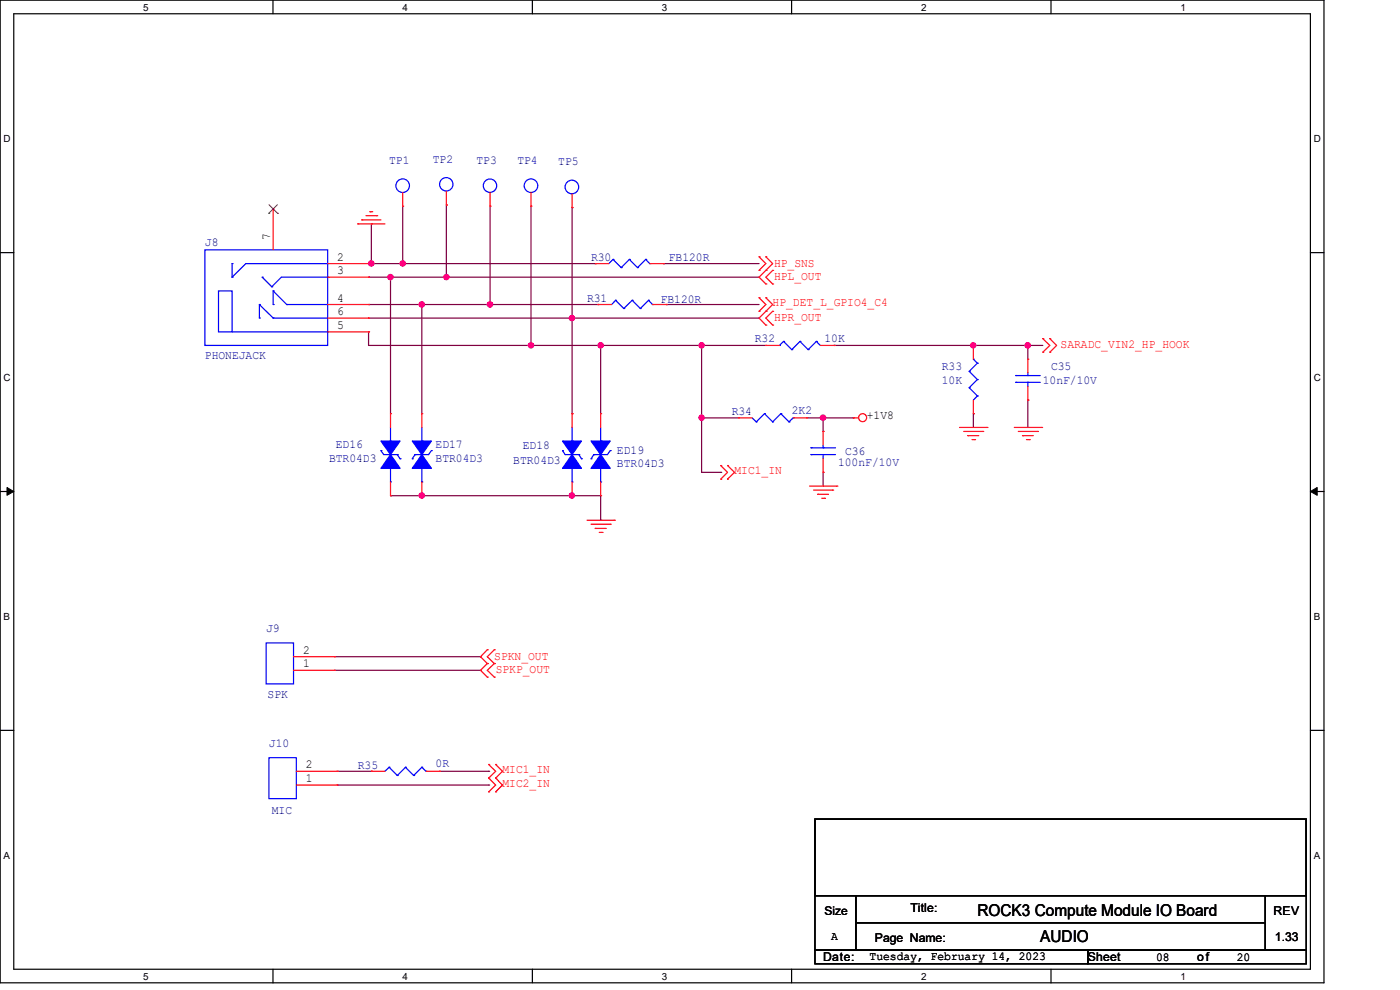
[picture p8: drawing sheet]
<svg xmlns="http://www.w3.org/2000/svg" width="297mm" height="210mm" viewBox="0 0 297 210" stroke-linecap="round" stroke-linejoin="round" font-family="sans-serif">
<path d="M0 0h280.9v208.5h-280.9zM2.9 2.9h275.1v202.7h-275.1z" fill="none" stroke="#000" stroke-width=".25"/>
<g fill="#fff">
<path d="M30.4 .3h1.1v2.4h-1.1z"/>
<path d="M30.4 205.9h1.1v2.3h-1.1z"/>
</g>
<path d="M57.9 0v2.9M57.9 205.6v2.9" fill="none" stroke="#000" stroke-width=".25"/>
<g fill="#fff">
<path d="M85.4 .3h1.1v2.4h-1.1z"/>
<path d="M85.4 205.9h1.1v2.3h-1.1z"/>
</g>
<path d="M112.9 0v2.9M112.9 205.6v2.9" fill="none" stroke="#000" stroke-width=".25"/>
<g fill="#fff">
<path d="M140.4 .3h1.2v2.4h-1.2z"/>
<path d="M140.4 205.9h1.2v2.3h-1.2z"/>
</g>
<path d="M167.9 0v2.9M167.9 205.6v2.9" fill="none" stroke="#000" stroke-width=".25"/>
<g fill="#fff">
<path d="M195.4 .3h1.2v2.4h-1.2z"/>
<path d="M195.4 205.9h1.2v2.3h-1.2z"/>
</g>
<path d="M223 0v2.9M223 205.6v2.9" fill="none" stroke="#000" stroke-width=".25"/>
<g fill="#fff">
<path d="M250.4 .3h1.2v2.4h-1.2z"/>
<path d="M250.4 205.9h1.2v2.3h-1.2z"/>
<path d="M.8 28.2h1.4v2.4h-1.4z"/>
<path d="M278.7 28.2h1.5v2.4h-1.5z"/>
<path d="M.8 78.9h1.4v2.3h-1.4z"/>
<path d="M278.7 78.9h1.5v2.3h-1.5z"/>
</g>
<path d="M0 53.6h2.9M278 53.6h2.9" fill="none" stroke="#000" stroke-width=".25"/>
<g fill="#fff">
<path d="M.8 129.6h1.3v2.3h-1.3z"/>
<path d="M278.7 129.6h1.4v2.3h-1.4z"/>
</g>
<path d="M0 104.3h2.9M278 104.3h2.9" fill="none" stroke="#000" stroke-width=".25"/>
<path d="M1.5 103.4l1.4 .9-1.4 .8zM278 104.3l1.4-.9v1.7z" fill="#000" stroke="#000" stroke-width=".21"/>
<g fill="#fff">
<path d="M.8 180.3h1.3v2.3h-1.3z"/>
<path d="M278.7 180.3h1.4v2.3h-1.4z"/>
</g>
<path d="M0 154.9h2.9M278 154.9h2.9M172.9 173.8h104.2v16.2h-104.2zM172.9 190h8.7v11.5h-8.7zM181.6 190h86.8v5.7h-86.8zM181.6 195.7h86.8v5.8h-86.8zM268.4 190h8.7v11.5h-8.7zM172.9 201.5h57.9v3h-57.9zM230.8 201.5h46.3v3h-46.3z" fill="none" stroke="#000" stroke-width=".25"/>
<g fill="none" stroke="#800040" stroke-width=".25">
<path d="M78.2 55.9h.1M78.2 58.8h.1M78.2 58.8h82.8M78.2 55.9h48.1M78.8 47.5h.1M78.8 47.5v8.4M82.8 58.8h.1M82.8 58.8v29M85.4 55.9h.1M85.4 43.7v12.2M94.7 58.8h.1M94.7 43.5h.1"/>
<path d="M94.7 43.5v15.3M104 43.7v20.9M112.6 43.7v29.6M121.4 44h.1M121.4 44v43.8M126.3 55.9h.1M140.8 55.9h.1M140.8 55.9h20.2M78.2 64.6h.1M78.2 70.4h.1M78.2 64.6h48.7M78.2 70.4v2.9h84.3"/>
<path d="M78.2 67.5h82.8M89.5 64.6h.1M89.5 64.6v23.2M104 64.6h.1M112.6 73.3h.1M121.4 67.5h.1M126.9 64.6h.1M127.4 73.3h.1M127.4 73.3v14.5M141.4 64.6h.1M141.4 64.6h19.6M148.8 73.3h.1"/>
<path d="M148.8 73.3v26.9h4.1M177 73.3h.1M177 73.3h44.2M206.5 73.3h.1M218.1 73.3h.1M218.1 73.3v2.9M121.4 87.8h.1M148.8 88.6h.1M148.8 88.6h7.9M171.2 88.6h9.8M174.6 88.6h.1M174.6 91.5h.1"/>
<path d="M174.6 88.6v2.9M181 88.6h.1M206.5 87.8h.1M206.5 87.8v2.9M218.1 84.9h.1M218.1 84.9v5.8M82.8 105.2h.1M82.8 105.2h44.6v5.2M89.5 105.2h.1M121.4 105.2h.1M127.4 110.4h.1M152.9 100.2h.1"/>
<path d="M174.6 100.2h.1M174.6 100.2v2.9M71 139.3h30.9M101.9 139.3h.1M71 142.2h30.9M101.9 142.2h.1M71.5 166.5h32.2M71.5 163.6h7.3M78.8 163.6h.1M93.3 163.6h10.4M103.7 166.5h.1M103.7 163.6h.1"/>
</g>
<g fill="#f0f" stroke="#f0f" stroke-width=".25">
<circle cx="174.6" cy="88.6" r=".56"/>
<circle cx="121.3" cy="67.5" r=".55"/>
<circle cx="148.8" cy="73.3" r=".55"/>
<circle cx="127.4" cy="73.3" r=".55"/>
<circle cx="82.8" cy="58.8" r=".56"/>
<circle cx="218" cy="73.3" r=".56"/>
<circle cx="206.5" cy="73.3" r=".55"/>
<circle cx="148.8" cy="88.6" r=".55"/>
<circle cx="78.8" cy="55.9" r=".56"/>
<circle cx="85.4" cy="55.9" r=".55"/>
<circle cx="94.7" cy="58.8" r=".55"/>
<circle cx="104" cy="64.6" r=".56"/>
<circle cx="112.6" cy="73.3" r=".55"/>
<circle cx="121.3" cy="105.1" r=".55"/>
<circle cx="89.5" cy="105.1" r=".56"/>
<circle cx="89.5" cy="64.6" r=".56"/>
</g>
<g fill="none" stroke="#f00" stroke-width=".25">
<path d="M58 44.3h.1M58 44.3v8.7M69.5 58.8h8.7M69.5 55.9h8.7M75.9 47.5h.1M75.9 47.5h5.8M76.8 46.7h.1M76.8 46.7h4M77.6 45.8h2.3M78.2 58.8h.1M78.2 55.9h.1M78.5 44.9h.1"/>
<path d="M78.5 44.9h.6M79.9 45.8h.1M85.4 43.7h.1M85.4 40.9v2.8M94.7 43.5h.1M94.7 40.6v2.9M104 43.7h.1M104 40.9v2.8M112.6 43.7h.1M112.6 40.9v2.8M121.4 44h.1M121.4 41.1v2.9"/>
<path d="M126.3 55.9h.1M126.3 55.9h2.9M137.8 55.9h3M140.8 55.9h.1M161 54.5h.1M161 57.4h.1M161 54.5l1.5 1.4-1.5 1.5M162.5 54.5h.1M162.5 57.4h.1M162.5 54.5l1.4 1.4-2.9 2.9 1.5 1.4M163.9 57.4h.1M163.9 57.4l-1.4 1.4 1.4 1.4"/>
<path d="M69.5 64.6h8.7M69.5 70.4h8.7M69.5 67.5h8.7M78.2 64.6h.1M78.2 70.4h.1M78.2 67.5h.1M126.9 64.6h.1M126.9 64.6h2.9M138.4 64.6h3M141.4 64.6h.1M161 63.2h.1M161 66h.1"/>
<path d="M161 63.2l1.5 1.4-1.5 1.4M162.5 66h.1M162.5 69h.1M162.5 63.2h.1M162.5 60.2h.1M162.5 73.3h.1M162.5 63.2l1.4 1.4-2.9 2.9 1.5 1.5M162.5 73.3h2.9M163.9 69h.1M163.9 66h.1M163.9 60.2h.1M163.9 66l-1.4 1.5 1.4 1.5"/>
<path d="M174 73.3h3M177 73.3h.1M206.5 73.3h.1M206.5 73.3v2.9M218.1 76.2h.1M218.1 76.2v2.9M221.2 71.8h.1M221.2 74.7h.1M221.2 71.8l1.5 1.5-1.5 1.4M222.7 71.8h.1M222.7 74.7h.1M222.7 71.8l1.5 1.5-1.5 1.4"/>
<path d="M82.8 87.8h.1M82.8 87.8v2.9M89.5 87.8h.1M89.5 87.8v2.9M121.4 87.8h.1M121.4 87.8v2.9M127.4 87.8h.1M127.4 87.8v2.9M152.9 98.8h.1M152.9 98.8l1.4 1.4-1.4 1.4M154.3 98.8h.1M154.3 98.8l1.5 1.4-1.5 1.4"/>
<path d="M156.7 88.6h.1M156.7 88.6h2.9M168.3 88.6h2.9M171.2 88.6h.1M174.6 91.5h.1M174.6 91.5v2.9M174.6 97.3v2.9M181 88.6h.1M181 88.6h1.2M203.6 90.7h5.8M204.5 91.5h4M205.3 92.4h.1"/>
<path d="M205.3 92.4h2.3M206.2 93.3h.6M206.5 87.8h.1M206.5 84.9v2.9M206.8 93.3h.1M208.5 91.5h.1M209.4 90.7h.1M215.2 90.7h5.8M216 91.5h4.1M216.9 92.4h.1M216.9 92.4h2.3M217.8 93.3h.6"/>
<path d="M218.1 84.9h.1M218.1 82v2.9M218.4 93.3h.1M220.1 91.5h.1M221 90.7h.1M82.8 105.2h.1M82.8 102.2v3M89.5 105.2h.1M89.5 102.2v3M121.4 105.2h.1M121.4 102.2v3M124.5 110.4h5.8"/>
<path d="M125.4 111.2h4.1M126.3 112.1h.1M126.3 112.1h2.3M127.1 112.9h.6M127.4 105.2h.1M127.4 102.2v3M127.7 112.9h.1M129.5 111.2h.1M130.3 110.4h.1M152.9 101.6h.1M154.3 101.6h.1M171.7 103.1h5.8"/>
<path d="M172.6 104h4.1M173.5 104.9h.1M173.5 104.9h2.3M174.3 105.7h.6M174.6 100.2h.1M174.9 105.7h.1M176.7 104h.1M177.5 103.1h.1M62.3 139.3h8.7M71 139.3h.1M103.4 137.8h.1M103.4 137.8l-1.5 1.5 1.5 1.5"/>
<path d="M104.9 137.8h.1M104.9 137.8l-1.5 1.5 1.5 1.5M62.3 142.2h8.7M71 142.2h.1M103.4 140.8h.1M103.4 143.6h.1M103.4 140.8l-1.5 1.4 1.5 1.4M104.9 143.6h.1M104.9 140.8h.1M104.9 140.8l-1.5 1.4 1.5 1.4M62.9 166.5h8.6M62.9 163.6h8.6"/>
<path d="M71.5 166.5h.1M71.5 163.6h.1M78.8 163.6h.1M78.8 163.6h2.9M90.4 163.6h2.9M93.3 163.6h.1M103.7 162.2h.1M103.7 165.1h.1M103.7 168h.1M103.7 162.2l1.5 1.4-1.5 1.5M103.7 165.1l1.5 1.4-1.5 1.5M105.2 162.2h.1"/>
<path d="M105.2 165.1h.1M105.2 168h.1M105.2 162.2l1.4 1.4-1.4 1.5M105.2 165.1l1.4 1.4-1.4 1.5"/>
<circle cx="183" cy="88.6" r=".85"/>
</g>
<g fill="none" stroke="#00f" stroke-width=".25">
<path d="M43.5 53h26v20.3h-26zM49.2 58.8h.1M49.2 55.9h.1M49.2 55.9v2.9M55.6 58.8h.1M55.6 58.8l2.1 2M69.5 55.9h.1M69.5 58.8h.1M69.5 55.9h-17.3l-3 2.9M69.5 58.8h-9.8l-2 2M130 55h.1M130 55l-.8 .9"/>
<path d="M130 55l1.8 1.8M131.8 56.8h.1M133.5 55h.1M133.5 55l-1.7 1.8M133.5 55l1.8 1.8M135.3 56.8h.1M137 55h.1M137 55l-1.7 1.8M137 55l.8 .9M137.8 55.9h.1M46.4 61.7h2.8v8.7h-2.8zM49.2 70.4h20.3"/>
<path d="M55 64.6h.1M55 67.5h.1M55 64.6l3 2.9M55 64.6v2.9M57.7 60.8h.1M58 67.5h.1M58 61.7h.1M58 64.6h.1M58 67.5h11.5M58 61.7l2.8 2.9M58 61.7v2.9M60.8 64.6h.1"/>
<path d="M60.8 64.6h8.7M69.5 70.4h.1M130.6 63.7h.1M130.6 63.7l-.8 .9M130.6 63.7l1.7 1.7M132.3 65.4h.1M134.1 63.7h.1M134.1 63.7l-1.8 1.7M134.1 63.7l1.7 1.7M135.8 65.4h.1M137.6 63.7h.1M137.6 63.7l-1.8 1.7"/>
<path d="M137.6 63.7l.8 .9M138.4 64.6h.1M165.4 73.3h.1M166.2 72.4h.1M166.2 72.4l1.8 1.8M166.2 72.4l-.8 .9M168 74.2h.1M169.7 72.4h.1M169.7 72.4l1.7 1.8M169.7 72.4l-1.7 1.8M171.4 74.2h.1M173.2 72.4h.1"/>
<path d="M173.2 72.4l.8 .9M173.2 72.4l-1.8 1.8M205.6 78.8h.1M205.6 78.8l1.7 1.7M206.5 76.2h.1M206.5 76.2l.8 .8M207.3 77h.1M207.3 77l-1.7 1.8M215.5 79.7h.1M215.5 79.7h5.2M218.1 79.7h.1M218.1 79.1v.6"/>
<path d="M80.8 95.6h.1M80.8 95.6l.6 .8h2.9M82.8 93.6h.1M82.8 90.7v2.9M82.8 99.4v2.8M84.3 96.4h.1M84.3 96.4l.6 .9M84.9 97.3h.1M87.5 97.3h.1M88.1 96.4h.1M88.1 96.4l-.6 .9M89.5 93.6h.1"/>
<path d="M89.5 90.7v2.9M89.5 99.4v2.8M91.5 95.6h.1M91.5 95.6l-.6 .8h-2.8M119.3 95.6h.1M119.3 95.6l.6 .8h2.9M121.4 93.6h.1M121.4 90.7v2.9M121.4 99.4v2.8M122.8 96.4h.1M122.8 96.4l.6 .9M123.4 97.3h.1"/>
<path d="M125.4 97.3h.1M126 96.4h.1M126 96.4l-.6 .9M127.4 93.6h.1M127.4 90.7v2.9M127.4 99.4v2.8M129.5 95.6h.1M129.5 95.6l-.6 .8h-2.9M159.6 88.6l.8 .9M160.4 89.5h.1M162.2 87.8h.1M162.2 87.8l-1.8 1.7"/>
<path d="M162.2 87.8l1.7 1.7M163.9 89.5h.1M165.7 87.8h.1M165.7 87.8l-1.8 1.7M165.7 87.8l1.7 1.7M167.4 89.5h.1M168.3 88.6h.1M168.3 88.6l-.9 .9M172 96.4h.1M172 95h.1M172 96.4h5.2M172 95h5.2"/>
<path d="M174.6 95h.1M174.6 96.4h.1M174.6 94.4v.6M174.6 96.4v.9M205.6 82.3h.1M205.6 82.3l1.7 1.7M207.3 84h.1M207.3 80.5h.1M207.3 84l-.8 .9M207.3 80.5l-1.7 1.8M215.5 81.1h.1M215.5 81.1h5.2"/>
<path d="M218.1 81.1h.1M218.1 81.1v.9M82.8 102.2h.1M89.5 102.2h.1M121.4 102.2h.1M127.4 102.2h.1M56.5 136.4h5.8v8.7h-5.8zM57.1 160.7h5.8v8.7h-5.8zM82.5 162.8h.1M82.5 162.8l-.8 .8M82.5 162.8l1.8 1.7M84.3 164.5h.1"/>
<path d="M86 162.8h.1M86 162.8l-1.7 1.7M86 162.8l1.8 1.7M87.8 164.5h.1M89.5 162.8h.1M89.5 162.8l-1.7 1.7M89.5 162.8l.9 .8M90.4 163.6h.1"/>
<circle cx="85.4" cy="39.4" r="1.44"/>
<circle cx="94.7" cy="39.1" r="1.42"/>
<circle cx="103.9" cy="39.4" r="1.42"/>
<circle cx="112.6" cy="39.4" r="1.44"/>
<circle cx="121.3" cy="39.7" r="1.44"/>
</g>
<g fill="#00f" stroke="#00f" stroke-width=".25">
<path d="M87.5 93.6h4l-2 2.8z" fill-rule="evenodd"/>
<path d="M89.5 96.4l2 3h-4z" fill-rule="evenodd"/>
<path d="M119.3 93.6h4.1l-2 2.8z" fill-rule="evenodd"/>
<path d="M121.4 96.4l2 3h-4.1z" fill-rule="evenodd"/>
<path d="M125.4 93.6h4.1l-2.1 2.8z" fill-rule="evenodd"/>
<path d="M127.4 96.4l2.1 3h-4.1z" fill-rule="evenodd"/>
<path d="M80.8 93.6h4.1l-2.1 2.8z" fill-rule="evenodd"/>
<path d="M82.8 96.4l2.1 3h-4.1z" fill-rule="evenodd"/>
</g>
<path d="M57 45.3h.1M57.1 43.4l1.8 1.9M58.8 43.4l-1.8 1.9M58.9 45.3h.1" fill="none" stroke="#804000" stroke-width=".21"/>
<g font-size="3.5">
<text x="207.4" y="194.2">ROCK3 Compute Module IO Board</text>
<text x="220.7" y="199.7">AUDIO</text>
</g>
<g font-size="2.6" fill="#000080">
<text x="82.6" y="34.8">TP1</text>
<text x="91.8" y="34.5">TP2</text>
<text x="101.1" y="34.8">TP3</text>
<text x="109.8" y="34.8">TP4</text>
<text x="118.4" y="35.1">TP5</text>
<text x="43.5" y="52.2">J8</text>
<text x="125.4" y="55.4">R30</text>
<text x="141.9" y="55.4">FB120R</text>
<text x="124.5" y="64">R31</text>
<text x="140.2" y="64.3">FB120R</text>
<text x="43.5" y="76.2">PHONEJACK</text>
<text x="160.1" y="72.5">R32</text>
<text x="174.9" y="72.5">10K</text>
<text x="199.8" y="78.5">R33</text>
<text x="199.8" y="81.4">10K</text>
<text x="221.2" y="81.4">10nF/10V</text>
<text x="223" y="78.5">C35</text>
<text x="155.2" y="88.1">R34</text>
<text x="168" y="87.8">2K2</text>
<text x="71.2" y="95">ED16</text>
<text x="92.4" y="95">ED17</text>
<text x="110.9" y="95.3">ED18</text>
<text x="69.8" y="98">BTR04D3</text>
<text x="92.4" y="98">BTR04D3</text>
<text x="108.9" y="98.5">BTR04D3</text>
<text x="130.9" y="96.2">ED19</text>
<text x="130.9" y="99.1">BTR04D3</text>
<text x="177.8" y="98.8">100nF/10V</text>
<text x="179.3" y="96.5">C36</text>
<text x="56.5" y="134.2">J9</text>
<text x="56.8" y="148">SPK</text>
<text x="57.1" y="158.5">J10</text>
<text x="75.9" y="163.1">R35</text>
<text x="92.4" y="162.8">0R</text>
<text x="57.7" y="172.6">MIC</text>
</g>
<g font-size="2.6">
<text x="57.3" y="51" transform="rotate(-90 57.3 51)">7</text>
<text x="71.5" y="58.2">3</text>
<text x="71.5" y="55.3">2</text>
<text x="71.5" y="64">4</text>
<text x="71.5" y="69.8">5</text>
<text x="71.5" y="66.8">6</text>
<text x="183.9" y="89">+1V8</text>
<text x="64.3" y="141.6">1</text>
<text x="64.3" y="138.7">2</text>
<text x="64.9" y="165.9">1</text>
<text x="64.9" y="163">2</text>
<text x="193.2" y="193.5">Title:</text>
<text x="270.2" y="194.1">REV</text>
<text x="174.6" y="203.9">Date:</text>
<text x="176.4" y="199.3">A</text>
<text x="184.5" y="203.6">Tuesday, February 14, 2023</text>
<text x="185.6" y="199.8">Page Name:</text>
<text x="230.8" y="203.9">Sheet</text>
<text x="245.3" y="203.9">08</text>
<text x="254" y="203.9">of</text>
<text x="262.4" y="203.9">20</text>
<text x="270.5" y="199.6">1.33</text>
</g>
<g font-size="2.6" fill="#f00">
<text x="164.2" y="56.6">HP_SNS</text>
<text x="164.2" y="59.4">HPL_OUT</text>
<text x="163.9" y="64.9">HP_DET_L_GPIO4_C4</text>
<text x="164.2" y="68.1">HPR_OUT</text>
<text x="225" y="73.9">SARADC_VIN2_HP_HOOK</text>
<text x="155.8" y="100.5">MIC1_IN</text>
<text x="104.9" y="139.9">SPKN_OUT</text>
<text x="105.2" y="142.8">SPKP_OUT</text>
<text x="106.6" y="164">MIC1_IN</text>
<text x="106.6" y="166.9">MIC2_IN</text>
</g>
<text font-size="2.5" x="174.9" y="194">Size</text>
<g font-size="2.1">
<text x="30.4" y="2.2">5</text>
<text x="85.4" y="2.2">4</text>
<text x="140.4" y="2.2">3</text>
<text x="195.4" y="2.2">2</text>
<text x="250.4" y="2.2">1</text>
<text x=".8" y="30.1">D</text>
<text x="278.7" y="30.1">D</text>
<text x=".8" y="80.8">C</text>
<text x="278.7" y="80.8">C</text>
<text x=".8" y="131.5">B</text>
<text x="278.7" y="131.5">B</text>
<text x=".8" y="182.2">A</text>
<text x="278.7" y="182.2">A</text>
<text x="30.4" y="207.8">5</text>
<text x="85.4" y="207.8">4</text>
<text x="140.4" y="207.8">3</text>
<text x="195.4" y="207.8">2</text>
<text x="250.4" y="207.8">1</text>
</g>
</svg>
